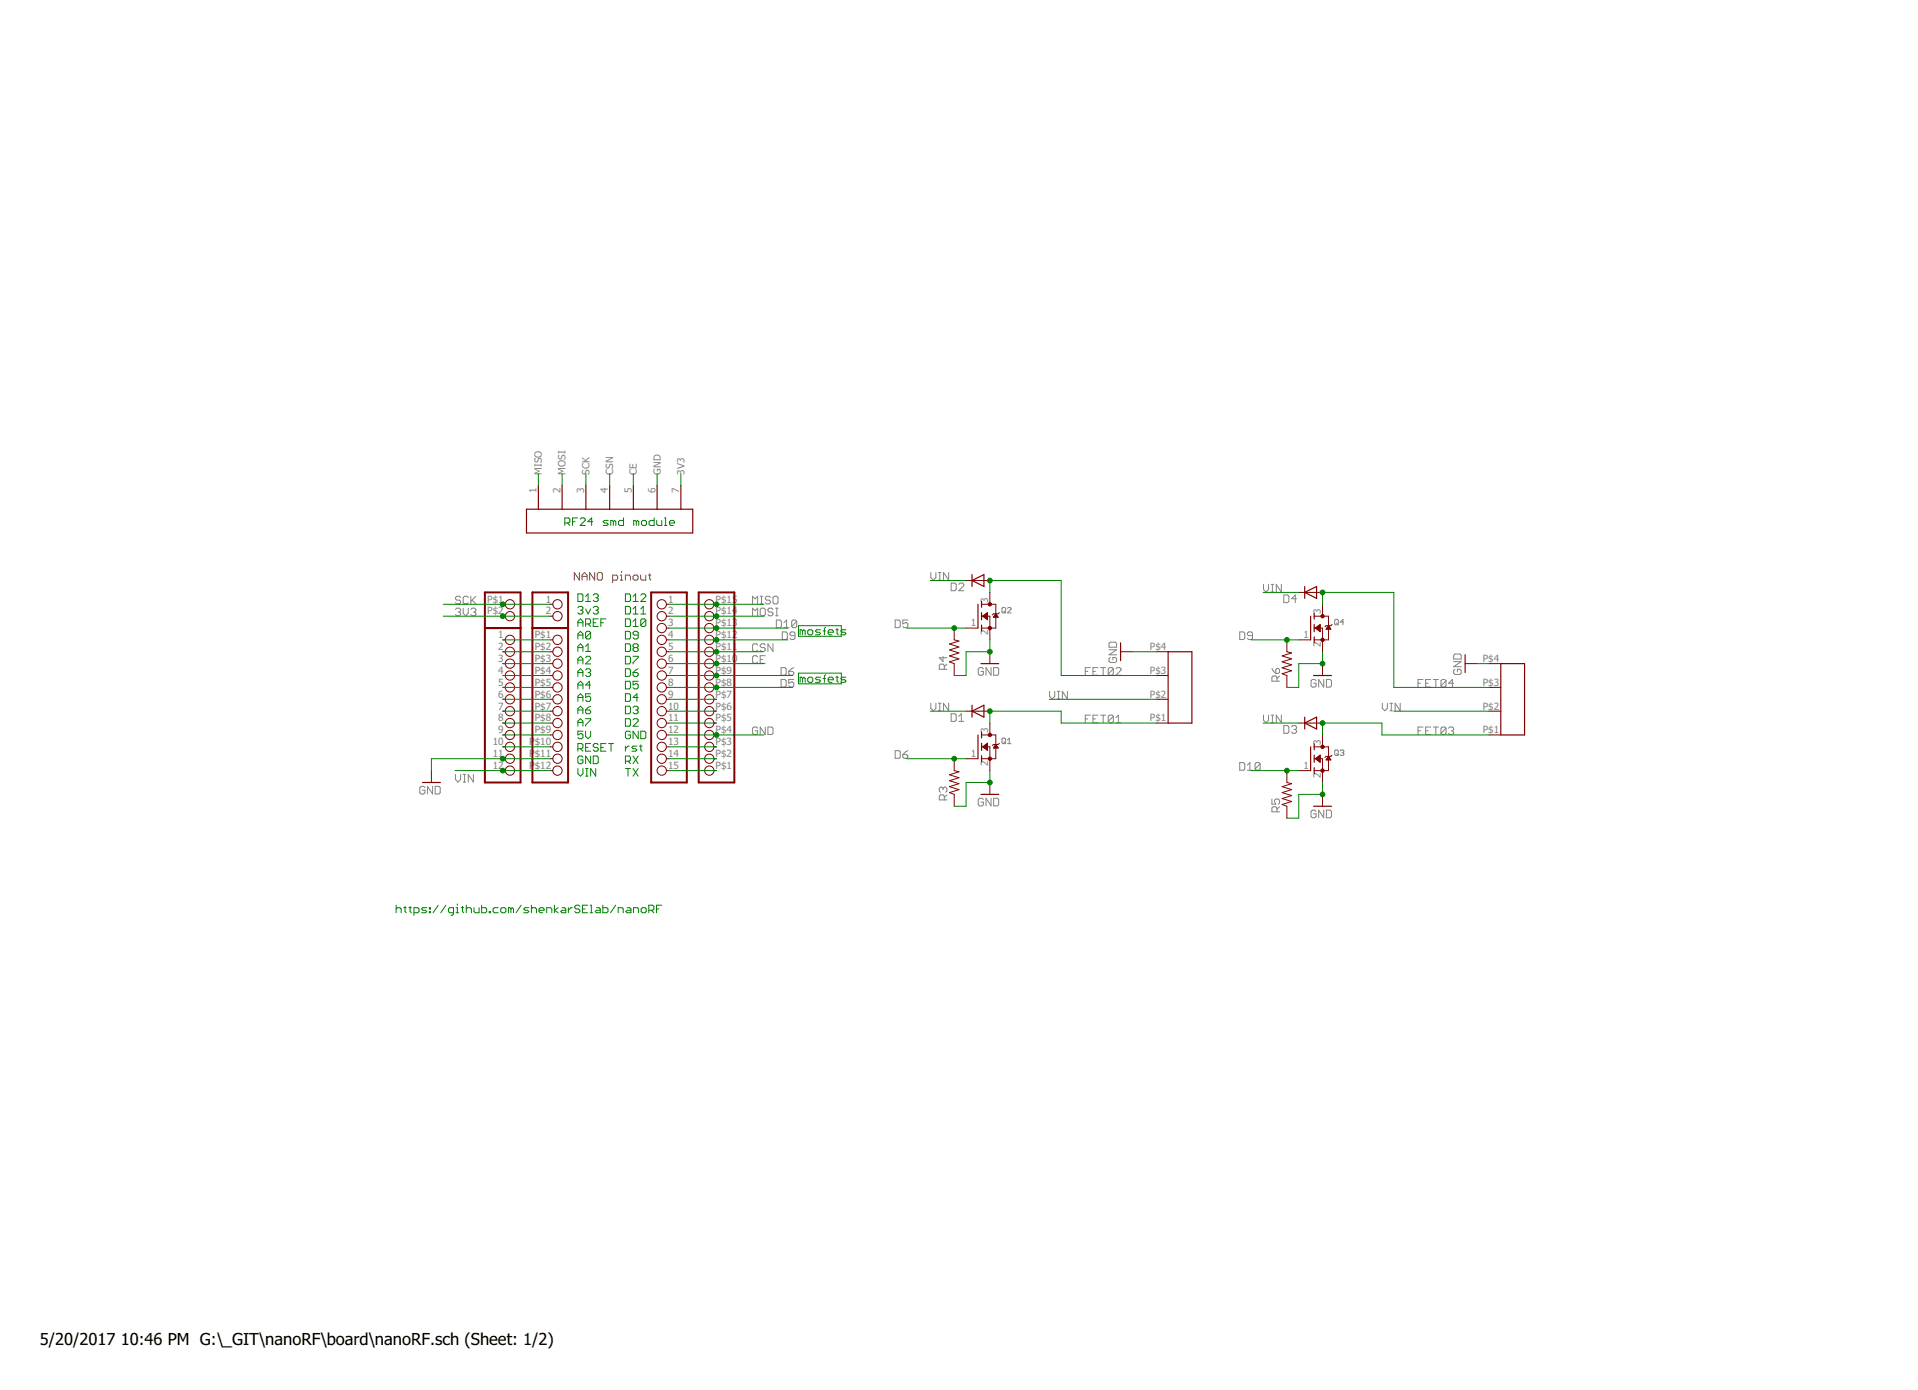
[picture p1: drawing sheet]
<svg xmlns="http://www.w3.org/2000/svg" width="410mm" height="297mm" viewBox="0 0 410 297" stroke-linecap="round" stroke-linejoin="round" font-family="sans-serif">
<g fill="none" stroke="#808000" stroke-width=".21">
<path d="M123.8 122.3v1.7l-1.1-1.7v1.7M124.4 124v-1.1l.5-.6 .6 .6v1.1M124.4 123.2h1.1M127.1 122.3v1.7l-1.1-1.7v1.7M127.9 122.3h.6l.2 .3v1.1l-.2 .3h-.6l-.2-.3v-1.1zM130.9 124h.8l.3-.3v-.5l-.3-.3h-.8v1.6M132.6 124h.5M132.6 122.9h.2v1.1M132.8 122.1v.2M133.7 124v-1.1h.8l.2 .3v.8M135.3 123.2l.3-.3h.5l.3 .3v.5l-.3 .3h-.5l-.3-.3zM136.9 122.9v.8l.3 .3h.8v-1.1"/>
<path d="M138.6 122.9h.5M138.9 122.6v1.1l.2 .3"/>
</g>
<g fill="none" stroke="#808080" stroke-width=".21">
<path d="M97.3 130.2l.3-.2h.6l.2 .2v.3l-.2 .3M97.9 130.8h.3M98.2 130.8l.2 .2v.3l-.2 .3h-.6l-.3-.3M98.4 127.7l-.2-.3h-.6l-.3 .3v.3l.3 .2h.6l.2 .3v.3l-.2 .3h-.6l-.3-.3M99 130v1l.5 .6 .6-.6v-1M100.1 127.7l-.3-.3h-.5l-.3 .3v1.1l.3 .3h.5l.3-.3M100.6 130.2l.3-.2h.6l.2 .2v.3l-.2 .3M100.6 127.4v1.7M100.9 128.2l.8 .9M101.2 130.8h.3M101.5 130.8l.2 .2v.3l-.2 .3h-.6l-.3-.3M101.7 127.4l-1.1 1.1"/>
<path d="M160.8 129.1v-1.7l.6 .6 .5-.6v1.7M160.8 131.6v-1.6l.6 .5 .5-.5v1.6M161.9 137.9l-.3-.3h-.5l-.3 .3v1l.3 .3h.5l.3-.3M162.5 129.1h.5M162.5 127.4h.5M162.8 130h.5l.3 .2v1.1l-.3 .3h-.5l-.3-.3v-1.1zM162.8 127.4v1.7M163.6 137.9l-.3-.3h-.5l-.3 .3v.2l.3 .3h.5l.3 .3v.2l-.3 .3h-.5l-.3-.3M164.7 127.7l-.3-.3h-.5l-.3 .3v.3l.3 .2h.5l.3 .3v.3l-.3 .3h-.5l-.3-.3M165.2 130.2l-.3-.2h-.5l-.3 .2v.3l.3 .3h.5l.3 .2v.3l-.3 .3h-.5l-.3-.3M165.2 137.6v1.6l-1.1-1.6v1.6M165.5 127.4h.5l.3 .3v1.1l-.3 .3h-.5l-.3-.3v-1.1z"/>
<path d="M165.8 130h.5M165.8 131.6h.5M165.9 132.5h.8l.3 .3v1.1l-.3 .2h-.8zM166 130v1.6M167.2 135h.8l.3 .3v1.1l-.3 .3h-.8zM167.6 134.1h1M167.6 133.1l.5-.6v1.6M169.9 135.8h-.8l-.3-.2v-.3l.3-.3h.6l.2 .3v1.1l-.2 .3h-.6l-.3-.3M170.3 132.8v1.1l-.3 .2h-.5l-.3-.2M170.3 132.8l-.3-.3h-.5l-.3 .3v1.1M170.3 132.8l-1.1 1.1M191.3 132.5h.8l.3 .3v1.1l-.3 .2h-.8z"/>
<path d="M194 132.5h-1v.8l.5-.2h.3l.2 .2v.6l-.2 .2h-.6l-.2-.2M198.9 122.3v1.1l.6 .6 .5-.6v-1.1M200.6 124h.5M200.6 122.3h.5M200.9 122.3v1.7M202.8 122.3v1.7l-1.1-1.7v1.7M203.3 124.6h.8l.3 .3v1.1l-.3 .2h-.8zM204.9 124.9l.3-.3h.5l.3 .3v.3l-1.1 1h1.1M214.3 129.8h.4l.2 .2v.8l-.2 .2h-.4l-.2-.2v-.8zM214.5 130.6l.4 .4M215.3 130l.2-.2h.4l.2 .2v.2l-.8 .8h.8M237 138.9h1.7l-1.7 1h1.7"/>
<path d="M237.3 137.2h1.1l.3 .3v.8h-1.7v-.8zM265 135h.8l.2 .3v1.1l-.2 .3h-.8zM267.7 135.8h-.8l-.3-.2v-.3l.3-.3h.5l.3 .3v1.1l-.3 .3h-.5l-.3-.3M270 124.9v1.1l.6 .5 .5-.5v-1.1M271.7 126.5h.5M271.7 124.9h.5M271.9 124.9v1.6M273.9 124.9v1.6l-1.1-1.6v1.6M274.4 127.1h.8l.3 .3v1.1l-.3 .3h-.8zM277.1 128h-1.1l.8-.9v1.7M285.3 132.5l.2-.1h.3l.2 .1v.8l-.2 .2h-.3l-.2-.2zM285.6 133.1l.4 .4"/>
<path d="M287.2 132.9h-.8l.6-.5v1.1M310.9 139.8h1.1l.3 .2v.8h-1.6v-.8zM161.9 155.6l-.3-.2h-.5l-.3 .2v1.1l.3 .3h.5l.3-.3v-.5h-.5M161.9 140.4l-.3-.3h-.5l-.3 .3v1.1l.3 .3h.5l.3-.3M162.5 140.9h.5M163.6 140.1h-1.1v1.7h1.1M163.6 155.4v1.6l-1.1-1.6v1.6M164.1 155.4h.8l.3 .2v1.1l-.3 .3h-.8zM166.9 142.7h.8l.3 .2v1.1l-.3 .3h-.8zM166.9 145.2h.8l.3 .3v1.1l-.3 .2h-.8zM168.6 143.5h.8l.3 .2v.3l-.3 .3h-.6l-.2-.3zM169.7 145.2h-1.1v.8l.5-.3h.3l.3 .3v.6l-.3 .2h-.6l-.2-.2"/>
<path d="M169.7 142.7l-1.1 .8M198.9 150.3v1.1l.6 .5 .5-.5v-1.1M200.6 151.9h.5M200.6 150.3h.5M200.9 150.3v1.6M201.5 140.3v1.1l-.8-.8h1.7M201.8 143v-.8l-.3-.3h-.5l-.3 .3v.8h1.7M202.4 141.9l-.6 .6M202.8 150.3v1.6l-1.1-1.6v1.6M203.3 152.5h.8l.3 .3v1.1l-.3 .3h-.8zM204.9 154.2h1.1M204.9 153.1l.6-.6v1.7"/>
<path d="M210.2 142.9l-.3-.2h-.5l-.3 .2v1.1l.3 .3h.5l.3-.3v-.5h-.6M211.8 142.7v1.6l-1.1-1.6v1.6M212.4 142.7h.8l.2 .2v1.1l-.2 .3h-.8zM214.3 157.7h.4l.2 .2v.8l-.2 .2h-.4l-.2-.2v-.8zM214.5 158.5l.4 .4M215.3 158.9h.8M215.3 158.1l.4-.4v1.2M224.3 147.7v1.1l.6 .6 .5-.6v-1.1M226 149.4h.5M226 147.7h.5M226.3 147.7v1.7M228.1 147.7v1.7l-1-1.7v1.7"/>
<path d="M231.9 143.5h.6M231.9 153.6h.6M233 142.7h-1.1v1.6M233 152.8h-1.1v1.6M233.6 143.5h.5M233.6 153.6h.5M234.7 142.7h-1.1v1.6h1.1M234.7 152.8h-1.1v1.6h1.1M235.2 142.7h1.1M235.2 152.8h1.1M235.8 142.7v1.6M235.8 152.8v1.6"/>
<path d="M237.3 140.5l-.3 .3v.5l.3 .3h1.1l.3-.3v-.5l-.3-.3h-.6v.5M238 142.9l-.3-.2h-.6l-.2 .2v1.1M238 142.9v1.1l-.3 .3h-.6l-.2-.3M238 153.1l-.3-.3h-.6l-.2 .3v1.1M238 153.1v1.1l-.3 .2h-.6l-.2-.2M238 153.1l-1.1 1.1M238 142.9l-1.1 1.1M238.5 142.9l.3-.2h.5l.3 .2v.3l-1.1 1.1h1.1M238.5 154.4h1.1M238.5 153.4l.5-.6v1.6M270 152.8v1.1l.6 .5 .5-.5v-1.1M271.7 152.8h.5"/>
<path d="M271.7 154.4h.5M271.8 142.8l.3 .6 .6 .5M271.9 152.8v1.6M272.9 145.6v-.9l-.2-.2h-.6l-.3 .2v.9h1.7M272.9 142.8h.3l.3 .3v.6l-.3 .2h-.5v-.8zM273.5 144.5l-.6 .5M273.9 152.8v1.6l-1.1-1.6v1.6M274.4 155.1h.8l.3 .2v1.1l-.3 .3h-.8zM276 155.3l.3-.2h.5l.3 .2v.3l-.3 .3M276.6 155.9h.2M276.8 155.9l.3 .3v.2l-.3 .3h-.5l-.3-.3M281.3 145.5l-.3-.3h-.5l-.3 .3v1.1l.3 .2h.5l.3-.2v-.6h-.5"/>
<path d="M282.9 145.2v1.6l-1.1-1.6v1.6M283.5 145.2h.8l.3 .3v1.1l-.3 .2h-.8zM295.4 150.3v1.1l.6 .5 .5-.5v-1.1M297.1 151.9h.5M297.1 150.3h.5M297.3 150.3v1.6M299.3 150.3v1.6l-1.1-1.6v1.6M303.1 146h.5M303.1 156.2h.5M304.1 145.2h-1v1.6M304.1 155.4h-1v1.6M304.7 146h.5"/>
<path d="M304.7 156.2h.5M305.8 145.2h-1.1v1.6h1.1M305.8 155.4h-1.1v1.6h1.1M306.3 145.2h1.1M306.3 155.4h1.1M306.9 145.2v1.6M306.9 155.4v1.6M309.1 145.5l-.3-.3h-.5l-.3 .3v1.1M309.1 145.5v1.1l-.3 .2h-.5l-.3-.2M309.1 155.6l-.3-.2h-.5l-.3 .2v1.1M309.1 155.6v1.1l-.3 .3h-.5l-.3-.3M309.1 155.6l-1.1 1.1"/>
<path d="M309.1 145.5l-1.1 1.1M309.6 155.6l.3-.2h.5l.3 .2v.3l-.3 .3M310.2 156.2h.2M310.4 156.2l.3 .2v.3l-.3 .3h-.5l-.3-.3M310.7 146h-1.1l.8-.8v1.6M310.7 141.4h1.6l-1.6 1.1h1.6M310.9 143l-.2 .3v.5l.2 .3h1.1l.3-.3v-.5l-.3-.3h-.5v.6M90.8 168.3l-.2-.3h-.6l-.3 .3v1.1l.3 .3h.6l.2-.3v-.5h-.5M92.5 168v1.7l-1.1-1.7v1.7M93 168h.8l.3 .3v1.1l-.3 .3h-.8zM97.3 165.5v1.1l.6 .5 .5-.5v-1.1M99 167.1h.5"/>
<path d="M99 165.5h.5M99.3 165.5v1.6M101.2 165.5v1.6l-1.1-1.6v1.6M191.3 160.4h.8l.3 .3v1.1l-.3 .3h-.8zM193 161.2h.8l.2 .3v.3l-.2 .3h-.6l-.2-.3zM194 160.4l-1 .8M201.5 168.5l-.2-.3h-.3l-.3 .3v.5l.3 .3M201.5 168.5v.3M201.5 168.5l.3-.3h.3l.3 .3v.5l-.3 .3M201.8 170.9v-.8l-.3-.2h-.5l-.3 .2v.8h1.7M202.4 169.9l-.6 .5M210.2 170.9l-.3-.3h-.5l-.3 .3v1l.3 .3h.5l.3-.3v-.5h-.6"/>
<path d="M211.8 170.6v1.6l-1.1-1.6v1.6M212.4 170.6h.8l.2 .3v1l-.2 .3h-.8zM265 163h.8l.2 .2v1.1l-.2 .3h-.8zM266.6 164.6h1.1M266.6 163.5l.5-.5v1.6M269.3 163.2v1.1l-.3 .3h-.5l-.3-.3M269.3 163.2l-.3-.2h-.5l-.3 .2v1.1M269.3 163.2l-1.1 1.1M271.8 170.8v1.1h.9l-.3-.6v-.3l.3-.2h.5l.3 .2v.6l-.3 .3M272.9 173.5v-.8l-.2-.3h-.6l-.3 .3v.8h1.7M273.5 172.4l-.6 .5M281.3 173.4l-.3-.3h-.5l-.3 .3v1.1l.3 .3h.5l.3-.3v-.6h-.5"/>
<path d="M282.9 173.1v1.7l-1.1-1.7v1.7M283.5 173.1h.8l.3 .3v1.1l-.3 .3h-.8zM285.5 160.3h.3l.2 .2v.7l-.2 .2h-.3l-.2-.2v-.7zM285.6 161.1l.4 .3M286.4 160.5l.2-.2h.4l.2 .2-.2 .4M286.8 160.9h.2M287 160.9l.2 .2-.2 .3h-.4l-.2-.2"/>
</g>
<g fill="none" stroke="#800000" stroke-width=".25">
<path d="M112.5 108.8h35.6v5.1h-35.6zM115.1 103.7v5.1M120.1 103.7v5.1M125.2 103.7v5.1M130.3 103.7v5.1M135.4 103.7v5.1M140.4 103.7v5.1M145.5 103.7v5.1M207.8 122.8v2.5M207.8 124.1l2.5-1.3v2.5zM209 129.1v5.1M209.8 128.5v1.3"/>
<path d="M209.8 130.9v1.5M209.8 133.6v1.3M239.5 137.4v3.8M249.7 139.3h5v15.2h-5zM278.8 125.3v2.6M278.8 126.6l2.6-1.3v2.6zM280.1 131.7v5M280.9 131v1.3M280.9 133.5v1.5M280.9 136.1v1.3M313.1 139.9v3.8M207.8 152l2.5-1.3v2.5z"/>
<path d="M207.8 150.7v2.5M209 157.1v5M209.7 141.8h3.8M209.8 156.4v1.3M209.8 158.8v1.6M278.8 154.5l2.6-1.3v2.6zM278.8 153.2v2.6M280.1 159.6v5.1M280.8 144.4h3.8M280.9 159v1.2M320.8 141.8h5v15.3h-5zM90.3 167.2h3.8"/>
<path d="M209.7 169.8h3.8M209.8 161.5v1.3M280.8 172.3h3.8M280.9 161.4v1.5M280.9 164v1.3"/>
</g>
<g fill="none" stroke="#800000" stroke-width=".21">
<path d="M107.4 129.1h.6M107.4 131.7h.6M107.4 136.7h.6M107.4 139.3h.6M117.6 129.1h.6M117.6 131.7h.6M117.6 136.7h.6M117.6 139.3h.6M142.4 129.1h.6M142.4 131.7h.6M142.4 134.2h.6M142.4 136.7h.6"/>
<path d="M142.4 139.3h.6M152.6 129.1h.5M152.6 131.7h.5M152.6 134.2h.5M152.6 136.7h.5M152.6 139.3h.5M203.9 134.2v2.5l1.1 .3-2.1 .6 2.1 .7-2.1 .6 2.1 .6-2.1 .7 2.1 .6-2.1 .6 1 .4v2.6M206.5 134.2h2.5M206.5 124.1h5.1M209.8 131.7h1.8v5M209.8 129.1h3v5.1h-3M210 131.7l1.1-.8v1.5z"/>
<path d="M210.1 131.7h1M210.1 131.6h1M210.2 131.8h.9M210.3 131.5h.8M210.4 132h.7M210.5 131.3h.6M210.6 132.1h.5M210.6 131.2h.5M210.7 132.2h.4M210.8 131.1h.3M210.9 132.3h.2M210.9 131h.2"/>
<path d="M211.6 126.6v2.5M211.6 139.3v2.5M212.4 131.8h.9M212.5 131.7h.7M212.5 131.6h.6M212.6 131.5h.4M212.7 131.3h.3M212.8 131.2h.1M212.8 131.2l.5 .7h-1zM213.6 130.9l-.3 .3h-1l-.2 .2M239.5 139.3h2.5M247.1 139.3h2.6"/>
<path d="M275 136.7v2.6l1.1 .2-2.1 .7 2.1 .6-2.1 .6 2.1 .7-2.1 .6 2.1 .6-2.1 .7 1 .4v2.5M277.6 136.7h2.5M277.6 126.6h5.1M280.9 131.7h3v5h-3M280.9 134.2h1.8v5.1M281.1 134.2l1.1-.7v1.5zM281.3 134.1h.9M281.3 134.4h.9M281.4 134h.8M281.5 134.5h.7M281.6 133.9h.6M281.7 134.6h.5"/>
<path d="M281.7 133.8h.5M281.8 134.7h.4M281.9 133.6h.3M282 134.9h.2M282.1 133.5h.1M282.2 135h.1M282.7 129.1v2.6M283.5 134.4h.9M283.6 134.2h.7M283.7 134.1h.5M283.7 134h.4M283.8 133.9h.3"/>
<path d="M283.9 133.8h.1M283.9 133.7l.5 .8h-1zM284.7 133.5l-.3 .2h-1l-.2 .3M107.4 159.6h.6M107.4 157.1h.6M107.4 152h.6M107.4 141.8h.6M107.4 144.4h.6M107.4 146.9h.6M107.4 149.4h.6M107.4 154.5h.6M117.6 159.6h.6"/>
<path d="M117.6 157.1h.6M117.6 152h.6M117.6 141.8h.6M117.6 144.4h.6M117.6 146.9h.6M117.6 149.4h.6M117.6 154.5h.6M142.4 159.6h.6M142.4 157.1h.6M142.4 152h.6M142.4 141.8h.6M142.4 144.4h.6"/>
<path d="M142.4 146.9h.6M142.4 149.4h.6M142.4 154.5h.6M152.6 159.6h.5M152.6 157.1h.5M152.6 152h.5M152.6 141.8h.5M152.6 144.4h.5M152.6 146.9h.5M152.6 149.4h.5M152.6 154.5h.5M206.5 152h5.1"/>
<path d="M209.8 159.6h1.8v5.1M209.8 157.1h3v5h-3M210 159.6l1.1-.8v1.6zM210.1 159.6h1M210.2 159.7h.9M210.2 159.4h.9M210.3 159.8h.8M210.4 159.3h.7M210.5 159.9h.6M210.6 159.2h.5M210.7 159.1h.4M210.9 159h.2"/>
<path d="M211 158.8h.1M211.6 154.5v2.6M212.3 159.8h1M212.4 159.7h.8M212.5 159.6h.6M212.6 159.4h.5M212.7 159.3h.3M212.7 159.2h.2M212.8 159.1l.5 .8h-1zM213.6 158.8l-.3 .3h-1l-.2 .2M247.1 144.4h2.6M247.1 149.4h2.6"/>
<path d="M247.1 154.5h2.6M277.6 154.5h5.1M280.9 159.6h3v5.1h-3M282.7 141.8v2.6M282.7 157.1v2.5M313.1 141.8h2.6M318.2 157.1h2.6M318.2 152h2.6M318.2 141.8h2.6M318.2 146.9h2.6M92.2 164.7v2.5M107.4 162.1h.6"/>
<path d="M107.4 164.7h.6M117.6 162.1h.6M117.6 164.7h.6M142.4 162.1h.6M142.4 164.7h.6M152.6 162.1h.5M152.6 164.7h.5M203.9 162.1v2.6l1.1 .2-2.1 .7 2.1 .6-2.1 .6 2.1 .7-2.1 .6 2.1 .6-2.1 .7 1 .4v2.5M206.5 162.1h2.5M210.6 160h.5M210.8 160.2h.3M211 160.3h.1"/>
<path d="M211.6 167.2v2.6M275 164.7v2.5l1.1 .3-2.1 .6 2.1 .6-2.1 .7 2.1 .6-2.1 .6 2.1 .7-2.1 .6 1 .4v2.5M277.6 164.7h2.5M280.9 162.1h1.8v5.1M281.1 162.1l1.1-.7v1.5zM281.3 162.2h.9M281.3 162h.9M281.4 162.3h.8M281.5 161.9h.7M281.6 162.5h.6M281.7 161.7h.5M281.7 162.6h.5"/>
<path d="M281.8 161.6h.4M281.9 162.7h.3M282 161.5h.2M282.1 162.8h.1M282.2 161.4h.1M282.7 169.8v2.5M283.5 162.3h.9M283.5 162.2h.8M283.6 162.1h.6M283.7 162h.5M283.8 161.9h.3M283.9 161.7h.1"/>
<path d="M283.9 161.6l.5 .8h-1zM284.7 161.4l-.3 .2h-1l-.2 .3"/>
<circle cx="109" cy="131.7" r=".99"/>
<circle cx="109" cy="139.3" r=".99"/>
<circle cx="109" cy="129.1" r=".99"/>
<circle cx="109" cy="136.7" r=".99"/>
<circle cx="119.1" cy="139.3" r=".99"/>
<circle cx="119.1" cy="131.7" r=".99"/>
<circle cx="119.1" cy="136.7" r=".99"/>
<circle cx="119.1" cy="129.1" r=".99"/>
<circle cx="141.4" cy="129.1" r=".99"/>
<circle cx="141.4" cy="136.7" r=".99"/>
<circle cx="141.4" cy="139.3" r=".99"/>
<circle cx="141.4" cy="131.7" r=".99"/>
<circle cx="141.4" cy="134.2" r=".99"/>
<circle cx="151.6" cy="131.7" r=".99"/>
<circle cx="151.6" cy="139.3" r=".99"/>
<circle cx="151.6" cy="129.1" r=".99"/>
<circle cx="151.6" cy="136.7" r=".99"/>
<circle cx="151.6" cy="134.2" r=".99"/>
<circle cx="109" cy="152" r=".99"/>
<circle cx="109" cy="157.1" r=".99"/>
<circle cx="109" cy="159.6" r=".99"/>
<circle cx="109" cy="154.5" r=".99"/>
<circle cx="109" cy="141.8" r=".99"/>
<circle cx="109" cy="146.9" r=".99"/>
<circle cx="109" cy="149.4" r=".99"/>
<circle cx="109" cy="144.4" r=".99"/>
<circle cx="119.1" cy="154.5" r=".99"/>
<circle cx="119.1" cy="157.1" r=".99"/>
<circle cx="119.1" cy="146.9" r=".99"/>
<circle cx="119.1" cy="152" r=".99"/>
<circle cx="119.1" cy="159.6" r=".99"/>
<circle cx="119.1" cy="141.8" r=".99"/>
<circle cx="119.1" cy="149.4" r=".99"/>
<circle cx="119.1" cy="144.4" r=".99"/>
<circle cx="141.4" cy="149.4" r=".99"/>
<circle cx="141.4" cy="152" r=".99"/>
<circle cx="141.4" cy="157.1" r=".99"/>
<circle cx="141.4" cy="159.6" r=".99"/>
<circle cx="141.4" cy="141.8" r=".99"/>
<circle cx="141.4" cy="146.9" r=".99"/>
<circle cx="141.4" cy="154.5" r=".99"/>
<circle cx="141.4" cy="144.4" r=".99"/>
<circle cx="151.6" cy="157.1" r=".99"/>
<circle cx="151.6" cy="154.5" r=".99"/>
<circle cx="151.6" cy="141.8" r=".99"/>
<circle cx="151.6" cy="159.6" r=".99"/>
<circle cx="151.6" cy="152" r=".99"/>
<circle cx="151.6" cy="149.4" r=".99"/>
<circle cx="151.6" cy="146.9" r=".99"/>
<circle cx="151.6" cy="144.4" r=".99"/>
<circle cx="109" cy="162.1" r=".99"/>
<circle cx="109" cy="164.7" r=".99"/>
<circle cx="119.1" cy="162.1" r=".99"/>
<circle cx="119.1" cy="164.7" r=".99"/>
<circle cx="141.4" cy="162.1" r=".99"/>
<circle cx="141.4" cy="164.7" r=".99"/>
<circle cx="151.6" cy="164.7" r=".99"/>
<circle cx="151.6" cy="162.1" r=".99"/>
</g>
<g fill="#800000" stroke="#800000" stroke-width=".21">
<circle cx="211.6" cy="162.1" r=".36"/>
<circle cx="211.6" cy="157.1" r=".36"/>
<circle cx="211.6" cy="134.2" r=".36"/>
<circle cx="211.6" cy="129.1" r=".36"/>
<circle cx="282.7" cy="164.7" r=".36"/>
<circle cx="282.7" cy="159.6" r=".36"/>
<circle cx="282.7" cy="136.7" r=".36"/>
<circle cx="282.7" cy="131.7" r=".36"/>
</g>
<path d="M103.6 126.6h7.7v40.6h-7.7zM103.6 134.2h7.7M113.8 126.6h7.6v40.6h-7.6zM113.8 134.2h7.6M139.2 126.6h7.6v40.6h-7.6zM149.3 126.6h7.7v40.6h-7.7z" fill="none" stroke="#800000" stroke-width=".42"/>
<g fill="none" stroke="#008000" stroke-width=".21">
<path d="M115.1 101.2v2.5M120.1 101.2v2.5M120.7 111.8h.8l.3-.3v-.6l-.3-.2h-.8v1.6M121.3 111.8l.5 .5M122.4 111.5h.5M123.4 110.7h-1v1.6M124 110.9l.3-.2h.5l.3 .2v.3l-1.1 1.1h1.1M125.2 101.2v2.5M126.7 111.5h-1.1l.8-.8v1.6M130 111.2h-.8l-.3 .3 .3 .3h.5l.3 .2-.3 .3h-.8M130.3 101.2v2.5M131.1 111.5l-.3-.3h-.3v1.1"/>
<path d="M131.1 111.5v.8M131.1 111.5l.3-.3 .2 .3v.8M133.3 110.7v1.6h-.9l-.2-.3v-.5l.2-.3h.9M135.4 101.2v2.5M136 111.5l-.3-.3h-.3v1.1M136 111.5v.8M136 111.5l.3-.3 .2 .3v.8M137.4 111.2h.5l.3 .3v.5l-.3 .3h-.5l-.3-.3v-.5zM139.8 110.7v1.6h-.8l-.3-.3v-.5l.3-.3h.8M140.4 111.2v.8l.2 .3h.8v-1.1M140.4 101.2v2.5M142 110.7h.3v1.6"/>
<path d="M142 112.3h.5M143.1 111.8h1.1v-.3l-.3-.3h-.5l-.3 .3v.5l.3 .3h.5M145.5 101.2v2.5M94.7 131.7h22.9M94.7 129.1h22.9M107.4 139.3h10.2M107.4 136.7h10.2M123.5 126.9h.8l.3 .3v1.1l-.3 .2h-.8zM123.5 129.9l.3-.3h.5l.3 .3v.2l-.3 .3M123.5 135.7h1.1M123.5 138.4h1.1M123.5 133.9v-1.1l.6-.6 .5 .6v1.1"/>
<path d="M123.5 136.5v-1l.6-.6 .5 .6v1M123.5 139.2v-1.1l.6-.5 .5 .5v1.1M123.5 133.1h1.1M124.1 130.4h.2M124.3 130.4l.3 .3v.2l-.3 .3h-.5l-.3-.3M125.2 128.5h1M125.2 133.3h.8l.2-.2v-.6l-.2-.3h-.8v1.7M125.2 139.2h1M125.2 127.5l.5-.6v1.6M125.2 138.1l.5-.5v1.6M125.2 130.1l.5 1.1 .5-1.1M125.7 133.3l.5 .6"/>
<path d="M126.2 135.2v1.1l-.2 .2h-.6l-.2-.2M126.2 135.2l-.2-.3h-.6l-.2 .3v1.1M126.2 135.2l-1 1.1M126.8 127.2l.3-.3h.5l.3 .3v.3l-.3 .2M126.8 129.9l.3-.3h.5l.3 .3v.2l-.3 .3M126.8 133.1h.5M127.3 127.7h.3M127.3 130.4h.3M127.6 127.7l.3 .3v.3l-.3 .2h-.5l-.3-.2M127.6 130.4l.3 .3v.2l-.3 .3h-.5l-.3-.3M127.9 132.2h-1.1v1.7h1.1M128.4 133.1h.6"/>
<path d="M129.5 132.2h-1.1v1.7M133.7 126.9h.8l.2 .3v1.1l-.2 .2h-.8zM133.7 129.6h.8l.2 .3v1l-.2 .3h-.8zM133.7 132.2h.8l.2 .3v1.1l-.2 .3h-.8zM133.7 134.9h.8l.2 .3v1.1l-.2 .2h-.8zM133.7 137.6h.8l.2 .3v1l-.2 .3h-.8zM135.3 128.5h1.1M135.3 127.5l.5-.6v1.6M135.3 130.1l.5-.5v1.6M135.3 132.8l.5-.6v1.7M135.3 131.2h1.1M135.3 133.9h1.1"/>
<path d="M135.6 138.4l-.3-.3v-.2l.3-.3h.5l.3 .3v.2l-.3 .3M135.6 138.4l-.3 .3v.2l.3 .3h.5l.3-.3v-.2l-.3-.3M135.6 138.4h.5M136.4 135.7h-.8l-.3-.2v-.3l.3-.3h.5l.3 .3v1.1l-.3 .2h-.5l-.3-.2M136.9 127.2l.3-.3h.6l.2 .3v.3l-1.1 1h1.1M136.9 131.2h1.1M136.9 130.1l.6-.5v1.6M138 132.5v1.1l-.2 .3h-.6l-.3-.3M138 132.5l-.2-.3h-.6l-.3 .3v1.1M138 132.5l-1.1 1.1M143 139.3h20M143 134.2h25.4"/>
<path d="M143 131.7h20.3M143 129.1h20.3M143 136.7h25.4M170.7 133.7h9.1v2.3h-9.1zM171.5 134.8l-.2-.2h-.3v1.1M171.5 134.8v.9M171.5 134.8l.3-.2 .3 .2v.9M172.6 134.8l.3-.2h.6l.2 .2v.6l-.2 .3h-.6l-.3-.3zM175.4 134.6h-.9l-.2 .2 .2 .3h.6l.3 .3-.3 .3h-.8M175.9 134.8h.5M176.4 134l-.2 .3v1.4M177 135.1h1.1v-.3l-.3-.2h-.5l-.3 .2v.6l.3 .3h.5"/>
<path d="M178.6 134.6h.6M178.9 134.3v1.1l.3 .3M180.8 134.6h-.8l-.3 .2 .3 .3h.6l.2 .3-.2 .3h-.9M193.8 134.2h12.7M198.9 124.1h7.6M211.6 126.6v-2.5h15.2v20.3h20.3M211.6 136.7v2.6h-5.1v5.1h-2.6M242 139.3h5.1M267.4 136.7h10.2M270 126.6h7.6M282.7 129.1v-2.5h15.2v20.3h20.3M282.7 139.3v2.5h-5.1v5.1h-2.6"/>
<path d="M107.4 157.1h10.2M107.4 144.4h10.2M107.4 146.9h10.2M107.4 141.8h10.2M107.4 154.5h10.2M107.4 152h10.2M107.4 149.4h10.2M107.4 159.6h10.2M123.5 143.7h1.1M123.5 149.1h1.1M123.5 151.7h1.1M123.5 160h.8l.3-.3v-.5l-.3-.3h-.8v1.6"/>
<path d="M123.5 141.9v-1.1l.6-.5 .5 .5v1.1M123.5 144.5v-1.1l.6-.5 .5 .5v1.1M123.5 147.2v-1.1l.6-.5 .5 .5v1.1M123.5 149.9v-1.1l.6-.5 .5 .5v1.1M123.5 152.5v-1.1l.6-.5 .5 .5v1.1M123.5 155.2v-1.1l.6-.5 .5 .5v1.1M123.5 141.1h1.1M123.5 146.4h1.1M123.5 154.4h1.1M124.1 160l.5 .5M124.6 156.3h-1.1v.8l.8-.3 .3 .3v.5l-.3 .3h-.5l-.3-.3M125.2 140.5l.2-.2h.6l.2 .2v.3l-1 1.1h1"/>
<path d="M125.2 143.2l.2-.3h.6l.2 .3v.2l-.2 .3M125.2 151.7h.8l.2 .3v.3l-.2 .2h-.6l-.2-.2zM125.2 153.6h1v.2l-1 1.1v.3M125.2 156.3v1l.5 .6 .5-.6v-1M125.2 159.7h.5M125.7 143.7h.3M126 143.7l.2 .3v.3l-.2 .2h-.6l-.2-.2M126.2 148.3h-1v.8l.8-.3 .2 .3v.5l-.2 .3h-.6l-.2-.3M126.2 158.9h-1v1.6h1M126.2 146.4h-1l.8-.8v1.6M126.2 150.9l-.5 .3-.5 .5M127.9 159.2l-.3-.3h-.5l-.3 .3v.2l.3 .3h.5l.3 .3v.3l-.3 .2h-.5l-.3-.2"/>
<path d="M128.4 159.7h.6M129.5 158.9h-1.1v1.6h1.1M130.1 158.9h1M130.6 158.9v1.6M133.7 140.3h.8l.2 .2v1.1l-.2 .3h-.8zM133.7 142.9h.8l.2 .3v1.1l-.2 .2h-.8zM133.7 145.6h.8l.2 .3v1l-.2 .3h-.8zM133.7 148.3h.8l.2 .2v1.1l-.2 .3h-.8zM133.7 150.9h.8l.2 .3v1.1l-.2 .2h-.8zM133.7 153.6h.8l.2 .2v1.1l-.2 .3h-.8zM133.7 159.4v1.1M134.5 159.4h-.3l-.5 .6"/>
<path d="M134.7 156.5l-.2-.2h-.6l-.2 .2v1.1l.2 .3h.6l.2-.3v-.5h-.5M135.3 140.3h1.1v.2l-1.1 1.1v.3M135.3 143.7h.8l.3 .3v.3l-.3 .2h-.5l-.3-.2zM135.3 151.2l.3-.3h.5l.3 .3v.2l-.3 .3M135.3 153.8l.3-.2h.5l.3 .2v.3l-1.1 1.1h1.1M135.8 151.7h.3M136.1 151.7l.3 .3v.3l-.3 .2h-.5l-.3-.2M136.1 159.4h-.8l-.3 .3 .3 .3h.5l.3 .3-.3 .2h-.8M136.4 145.6h-1.1v.8l.5-.3h.3l.3 .3v.5l-.3 .3h-.5l-.3-.3M136.4 156.3v1.6l-1.1-1.6v1.6M136.4 142.9l-1.1 .8M136.4 149.1h-1.1l.8-.8v1.6"/>
<path d="M136.7 159.4h.5M136.9 156.3h.9l.2 .2v1.1l-.2 .3h-.9zM136.9 159.2v1.1l.3 .2M143 157.1h20.3M143 144.4h26.4M143 146.9h26.4M143 141.8h20.3M143 154.5h10.1M143 152h10.1M143 149.4h10.1M143 159.6h10.1M170.7 143.8h9.1v2.3h-9.1z"/>
<path d="M171.5 145l-.2-.3h-.3v1.1M171.5 145v.8M171.5 145l.3-.3 .3 .3v.8M172.9 144.7h.6l.2 .3v.5l-.2 .3h-.6l-.3-.3v-.5zM175.4 144.7h-.9l-.2 .3 .2 .3h.6l.3 .2-.3 .3h-.8M175.9 145h.5M176.4 144.2l-.2 .3v1.3M177 145.3h1.1v-.3l-.3-.3h-.5l-.3 .3v.5l.3 .3h.5M178.6 144.7h.6M178.9 144.5v1l.3 .3M180.8 144.7h-.8l-.3 .3 .3 .3h.6l.2 .2-.2 .3h-.9M198.9 152h7.6"/>
<path d="M211.6 154.5v-2.5h15.2v2.5h20.3M224.3 149.4h22.8M270 154.5h7.6M282.7 157.1v-2.6h12.7v2.6h22.8M297.9 152h20.3M315.7 141.8h2.5M97.3 164.7h20.3M117.6 162.1h-25.4v2.6M123.5 164.2v1.1l.6 .6 .5-.6v-1.1M124.6 161.8l-.3-.2h-.5l-.3 .2v1.1l.3 .3h.5l.3-.3v-.5h-.5M125.2 164.2h.5M125.2 165.9h.5"/>
<path d="M125.4 164.2v1.7M126.2 161.6v1.6l-1-1.6v1.6M126.8 161.6h.8l.3 .2v1.1l-.3 .3h-.8zM127.3 164.2v1.7l-1.1-1.7v1.7M133.7 162.7h.8l.2-.3v-.6l-.2-.2h-.8v1.6M133.7 164.2h1M134.2 162.7l.5 .5M134.2 164.2v1.7M135.3 161.6l1.1 1.6M135.3 164.2l1.1 1.7M136.4 161.6l-1.1 1.6M136.4 164.2l-1.1 1.7"/>
<path d="M143 162.1h10.1M143 164.7h10.1M193.8 162.1h12.7M211.6 164.7v2.5h-5.1v5.1h-2.6M267.4 164.7h10.2M282.7 167.2v2.6h-5.1v5h-2.6M84.7 193.4v1.7M84.7 194.2l.2-.2h.6l.2 .2v.9M86.3 194h.5M86.6 193.7v1.1l.2 .3M87.4 194h.5M87.7 193.7v1.1l.2 .3"/>
<path d="M88.5 195.1h.8l.3-.3v-.6l-.3-.2h-.8v1.6M91.2 194h-.8l-.3 .2 .3 .3h.5l.3 .3-.3 .3h-.8M91.8 194h.2v.2h-.2zM91.8 194.8h.2v.3h-.2zM93.7 193.4l-1.1 1.7M95.3 193.4l-1.1 1.7M96.9 195.1h-.8l-.3-.3v-.6l.3-.2h.8v1.3l-.3 .3h-.2M97.5 194h.2v1.1M97.5 195.1h.5M97.7 193.2v.2M98.6 194h.5M98.8 193.7v1.1l.3 .3"/>
<path d="M99.7 194.2l.2-.2h.6l.3 .2v.9M99.7 193.4v1.7M101.3 194v.8l.3 .3h.8v-1.1M102.9 193.4v1.7h.8l.3-.3v-.6l-.3-.2h-.8M104.6 194.8h.2v.3h-.2zM106.5 194h-.8l-.3 .2v.6l.3 .3h.8M107.3 194h.5l.3 .2v.6l-.3 .3h-.5l-.3-.3v-.6zM109.2 194.2l-.3-.2h-.2v1.1M109.2 194.2v.9M109.2 194.2l.3-.2 .2 .2v.9M111.4 193.4l-1.1 1.7M113 194h-.8l-.3 .2 .3 .3h.6l.2 .3-.2 .3h-.9"/>
<path d="M113.6 194.2l.3-.2h.5l.3 .2v.9M113.6 193.4v1.7M115.2 194.5h1.1v-.3l-.3-.2h-.5l-.3 .2v.6l.3 .3h.5M116.8 195.1v-1.1h.9l.2 .2v.9M118.5 193.4v1.7M119.3 194l-.8 .5 .8 .6M120.1 194h.6l.2 .2v.9h-.8l-.3-.3 .3-.3h.8M121.5 194v1.1M122.3 194h-.3l-.5 .5M123.9 193.7l-.2-.3h-.6l-.2 .3v.3l.2 .2h.6l.2 .3v.3l-.2 .3h-.6l-.2-.3M124.5 194.2h.5M125.6 193.4h-1.1v1.7h1.1"/>
<path d="M126.1 195.1h.6M126.1 193.4h.3v1.7M127.5 194h.5l.3 .2v.9h-.8l-.3-.3 .3-.3h.8M128.8 193.4v1.7h.9l.2-.3v-.6l-.2-.2h-.9M131.6 193.4l-1.1 1.7M132.1 195.1v-1.1h.8l.3 .2v.9M134 194h.6l.3 .2v.9h-.9l-.2-.3 .2-.3h.9M135.4 195.1v-1.1h.8l.3 .2v.9M137.3 194h.6l.2 .2v.6l-.2 .3h-.6l-.3-.3v-.6zM138.7 194.5h.8l.3-.3v-.5l-.3-.3h-.8v1.7M139.2 194.5l.6 .6M140.3 194.2h.5"/>
<path d="M141.4 193.4h-1.1v1.7"/>
</g>
<g fill="#008000" stroke="#008000" stroke-width=".21">
<circle cx="211.6" cy="167.2" r=".51"/>
<circle cx="107.4" cy="162.1" r=".51"/>
<circle cx="153.1" cy="157.1" r=".51"/>
<circle cx="211.6" cy="139.3" r=".51"/>
<circle cx="282.7" cy="169.8" r=".51"/>
<circle cx="282.7" cy="141.8" r=".51"/>
<circle cx="211.6" cy="152" r=".51"/>
<circle cx="153.1" cy="146.9" r=".51"/>
<circle cx="203.9" cy="134.2" r=".51"/>
<circle cx="153.1" cy="144.4" r=".51"/>
<circle cx="203.9" cy="162.1" r=".51"/>
<circle cx="107.4" cy="131.7" r=".51"/>
<circle cx="153.1" cy="129.1" r=".51"/>
<circle cx="153.1" cy="141.8" r=".51"/>
<circle cx="153.1" cy="139.3" r=".51"/>
<circle cx="153.1" cy="131.7" r=".51"/>
<circle cx="107.4" cy="164.7" r=".51"/>
<circle cx="153.1" cy="136.7" r=".51"/>
<circle cx="275" cy="136.7" r=".51"/>
<circle cx="211.6" cy="124.1" r=".51"/>
<circle cx="282.7" cy="154.5" r=".51"/>
<circle cx="282.7" cy="126.6" r=".51"/>
<circle cx="107.4" cy="129.1" r=".51"/>
<circle cx="153.1" cy="134.2" r=".51"/>
<circle cx="275" cy="164.7" r=".51"/>
</g>
<g font-size="3.5">
<text x="8.5" y="287.5">5/20/2017</text>
<text x="25.8" y="287.5">10:46 PM G:\_GIT\nanoRF\board\nanoRF.sch (Sheet: 1/2)</text>
</g>
<g font-size="2.1" fill="#808080">
<text x="115.8" y="101.4" transform="rotate(-90 115.8 101.4)">MISO</text>
<text x="120.9" y="101.4" transform="rotate(-90 120.9 101.4)">MOSI</text>
<text x="126" y="101.4" transform="rotate(-90 126 101.4)">SCK</text>
<text x="131.1" y="101.4" transform="rotate(-90 131.1 101.4)">CSN</text>
<text x="136.1" y="101.4" transform="rotate(-90 136.1 101.4)">CE</text>
<text x="141.2" y="101.4" transform="rotate(-90 141.2 101.4)">GND</text>
<text x="146.3" y="101.4" transform="rotate(-90 146.3 101.4)">3V3</text>
<text x="114.7" y="105.3" transform="rotate(-90 114.7 105.3)">1</text>
<text x="119.8" y="105.3" transform="rotate(-90 119.8 105.3)">2</text>
<text x="124.9" y="105.3" transform="rotate(-90 124.9 105.3)">3</text>
<text x="129.9" y="105.3" transform="rotate(-90 129.9 105.3)">4</text>
<text x="135" y="105.3" transform="rotate(-90 135 105.3)">5</text>
<text x="140.1" y="105.3" transform="rotate(-90 140.1 105.3)">6</text>
<text x="145.2" y="105.3" transform="rotate(-90 145.2 105.3)">7</text>
<text x="104.1" y="128.8">P$1</text>
<text x="104.1" y="131.3">P$2</text>
<text x="116.6" y="128.8">1</text>
<text x="116.6" y="131.3">2</text>
<text x="142.8" y="128.8">1</text>
<text x="142.8" y="131.3">2</text>
<text x="152.9" y="131.3">P$14</text>
<text x="152.9" y="128.8">P$15</text>
<text x="211.2" y="128.8" transform="rotate(-90 211.2 128.8)">3</text>
<text x="282.3" y="131.3" transform="rotate(-90 282.3 131.3)">3</text>
<text x="106.5" y="136.4">1</text>
<text x="114.3" y="136.4">P$1</text>
<text x="142.8" y="133.9">3</text>
<text x="142.8" y="136.4">4</text>
<text x="152.9" y="136.4">P$12</text>
<text x="152.9" y="133.9">P$13</text>
<text x="207.5" y="133.9">1</text>
<text x="211.2" y="135.7" transform="rotate(-90 211.2 135.7)">2</text>
<text x="278.6" y="136.4">1</text>
<text x="106.5" y="138.9">2</text>
<text x="106.5" y="141.5">3</text>
<text x="114.3" y="138.9">P$2</text>
<text x="114.3" y="141.5">P$3</text>
<text x="142.8" y="138.9">5</text>
<text x="142.8" y="141.5">6</text>
<text x="152.9" y="141.5">P$10</text>
<text x="152.9" y="138.9">P$11</text>
<text x="245.8" y="138.9">P$4</text>
<text x="282.3" y="138.3" transform="rotate(-90 282.3 138.3)">2</text>
<text x="316.9" y="141.5">P$4</text>
<text x="106.5" y="144">4</text>
<text x="106.5" y="146.5">5</text>
<text x="106.5" y="149.1">6</text>
<text x="114.3" y="144">P$4</text>
<text x="114.3" y="146.5">P$5</text>
<text x="114.3" y="149.1">P$6</text>
<text x="142.8" y="144">7</text>
<text x="142.8" y="146.5">8</text>
<text x="142.8" y="149.1">9</text>
<text x="152.9" y="149.1">P$7</text>
<text x="152.9" y="146.5">P$8</text>
<text x="152.9" y="144">P$9</text>
<text x="245.8" y="149.1">P$2</text>
<text x="245.8" y="144">P$3</text>
<text x="316.9" y="146.5">P$3</text>
<text x="106.5" y="151.6">7</text>
<text x="106.5" y="154.2">8</text>
<text x="114.3" y="151.6">P$7</text>
<text x="114.3" y="154.2">P$8</text>
<text x="142.8" y="151.6">10</text>
<text x="142.8" y="154.2">11</text>
<text x="152.9" y="154.2">P$5</text>
<text x="152.9" y="151.6">P$6</text>
<text x="245.8" y="154.2">P$1</text>
<text x="316.9" y="151.6">P$2</text>
<text x="105.3" y="159.2">10</text>
<text x="105.3" y="161.8">11</text>
<text x="106.5" y="156.7">9</text>
<text x="113.1" y="159.2">P</text>
<text x="113.1" y="161.8">P</text>
<text x="114.3" y="156.7">P$9</text>
<text x="114.3" y="159.2">$10</text>
<text x="114.3" y="161.8">$11</text>
<text x="142.8" y="156.7">12</text>
<text x="142.8" y="159.2">13</text>
<text x="142.8" y="161.8">14</text>
<text x="152.9" y="161.8">P$2</text>
<text x="152.9" y="159.2">P$3</text>
<text x="152.9" y="156.7">P$4</text>
<text x="207.5" y="161.8">1</text>
<text x="211.2" y="156.7" transform="rotate(-90 211.2 156.7)">3</text>
<text x="282.3" y="159.2" transform="rotate(-90 282.3 159.2)">3</text>
<text x="316.9" y="156.7">P$1</text>
<text x="105.3" y="164.3">12</text>
<text x="113.1" y="164.3">P</text>
<text x="114.3" y="164.3">$12</text>
<text x="142.8" y="164.3">15</text>
<text x="152.9" y="164.3">P$1</text>
<text x="211.2" y="163.7" transform="rotate(-90 211.2 163.7)">2</text>
<text x="278.6" y="164.3">1</text>
<text x="282.3" y="166.2" transform="rotate(-90 282.3 166.2)">2</text>
</g>
</svg>
